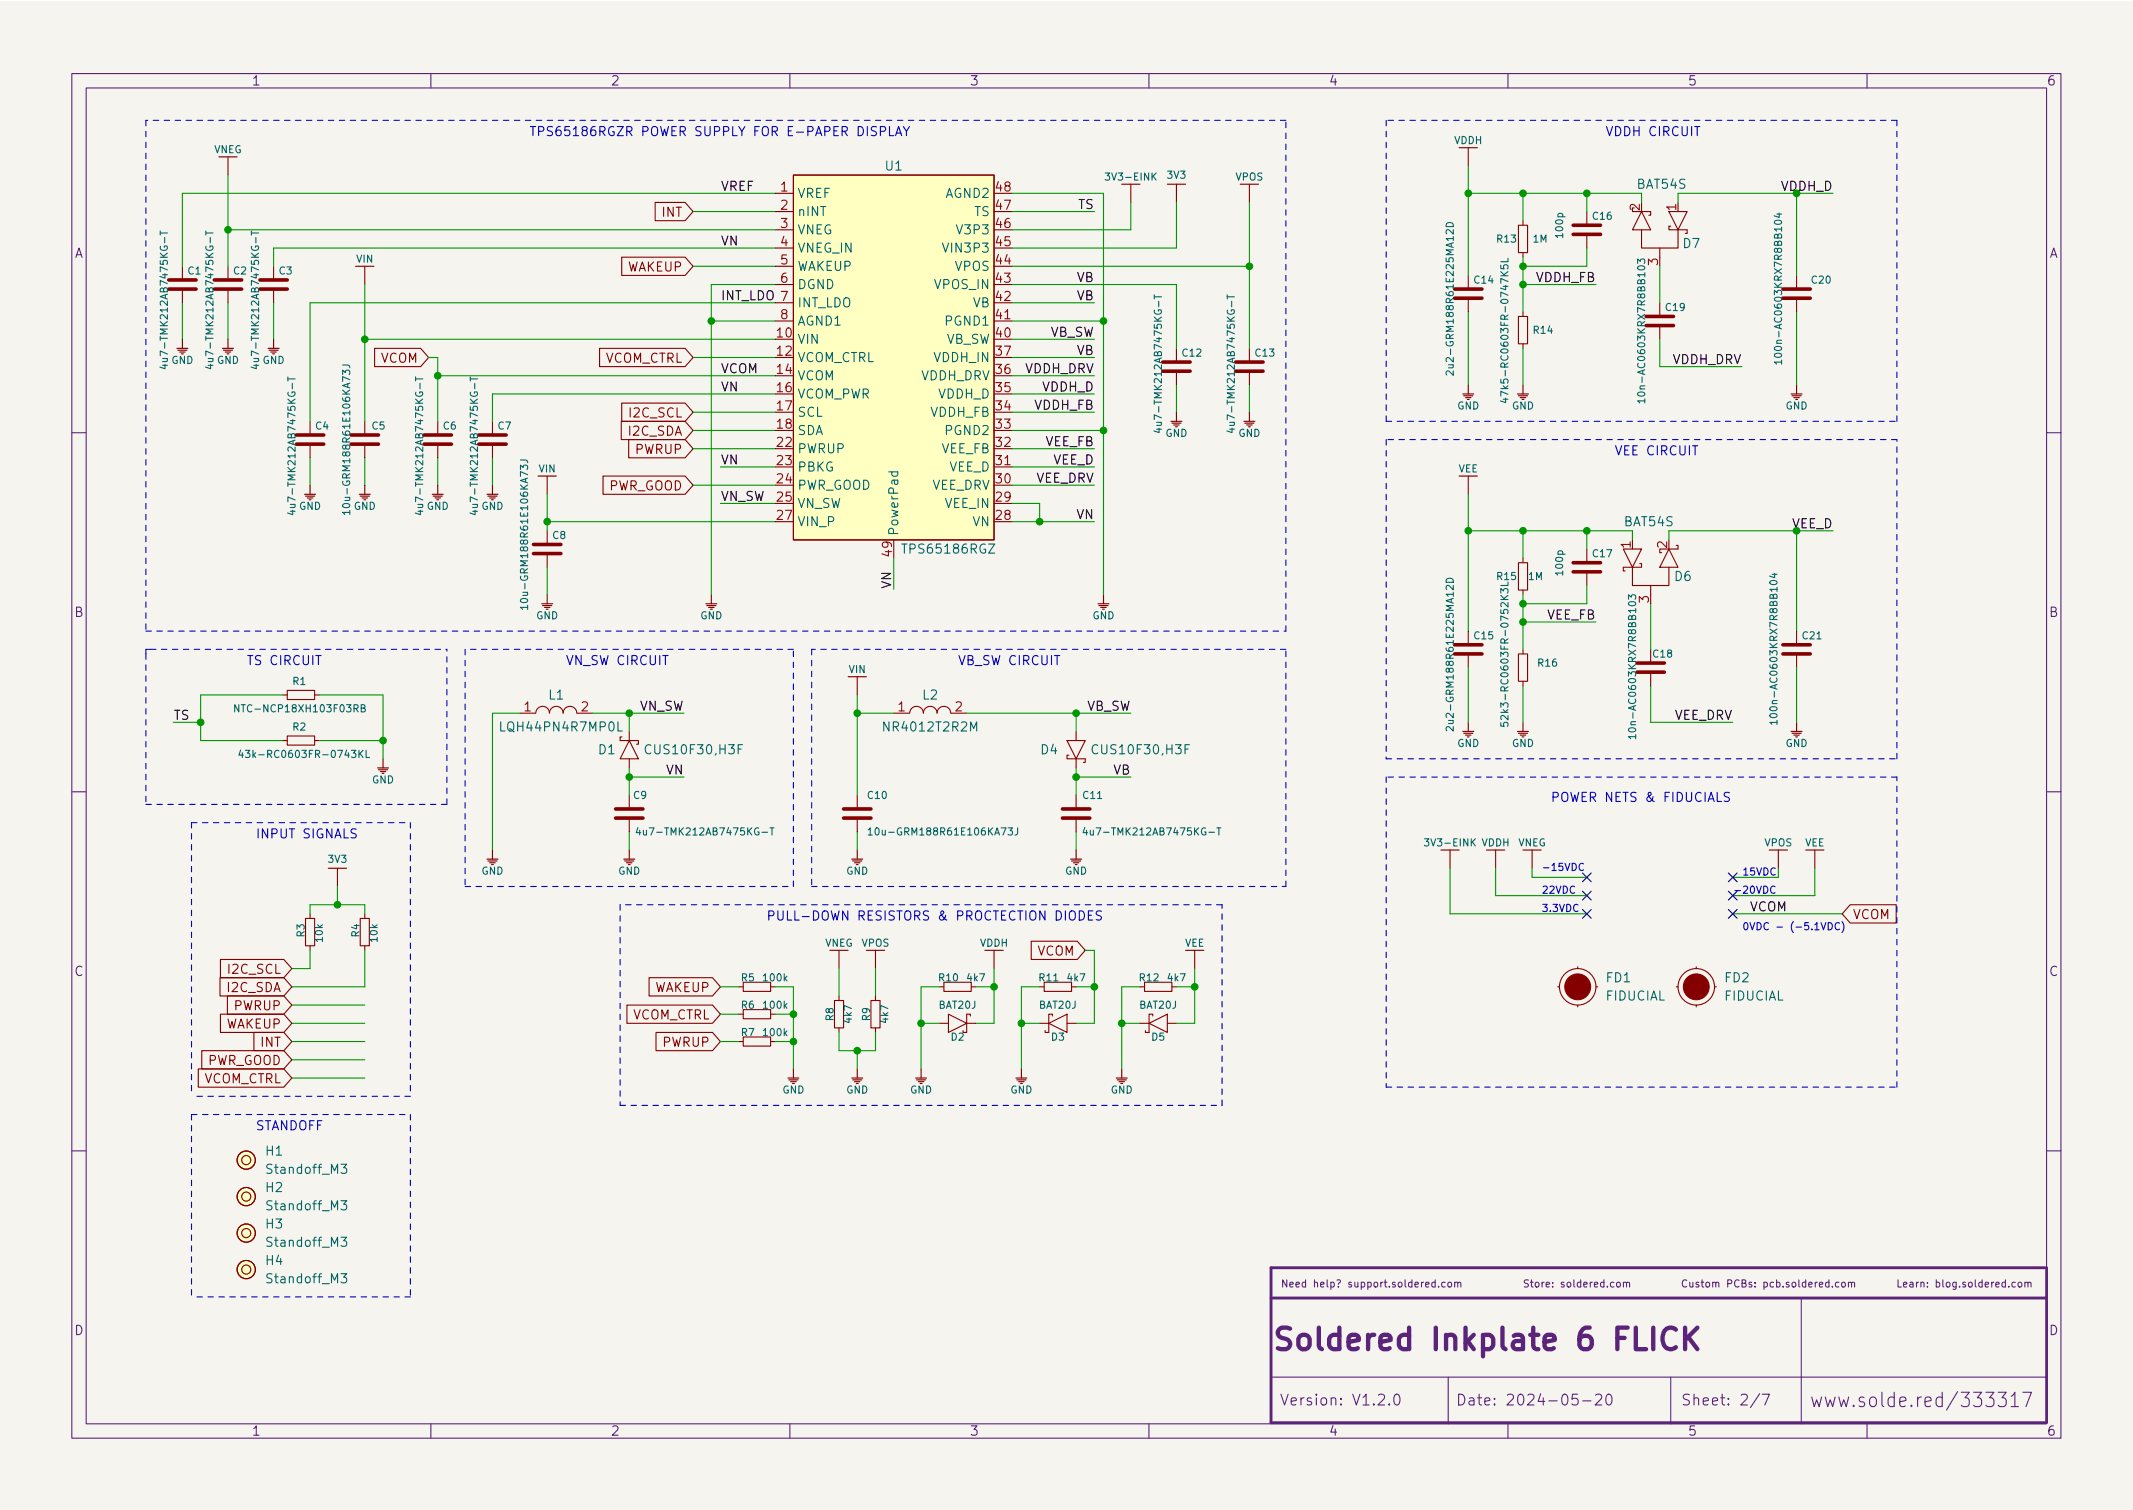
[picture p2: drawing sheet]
<svg xmlns="http://www.w3.org/2000/svg" width="297mm" height="210mm" viewBox="0 0 297 210" stroke-linecap="round" stroke-linejoin="round" font-family="sans-serif">
<path d="M0 .2h297v210.1h-297z" fill="#f5f4ef" stroke="#f5f4ef" stroke-width=".14"/>
<g fill="none" stroke="#5b2379" stroke-width=".15">
<path d="M10 10.2h277v190.1h-277zM12 12.2h273v186.1h-273zM60 10.2v2M110 10.2v2M160 10.2v2M210 10.2v2M260 10.2v2M10 60.2h2M285 60.2h2M10 110.2h2M285 110.2h2M10 160.2h2"/>
<path d="M199.9 178.6l-.3-.1-.2 .2 .1 .5h.4M199.9 178.2v1M200.3 179.1v.1M201.2 178.6l-.2-.1-.2 .2 .1 .5h.3M201.7 178.6l.3-.1 .1 .2v.3l-.1 .2h-.3l-.1-.2zM202.6 178.6l.1-.1 .3 .1v.6M202.6 178.5v.7M203 178.7l.1-.2 .3 .1v.6M225.2 178.6l.1-.1 .3 .1v.4v.2h-.3l-.1-.1zM226.1 178.6l.1-.1 .3 .1v.6M226.1 178.5v.7M226.5 178.7l.1-.2 .3 .1v.6"/>
<path d="M234.9 178.3a.47 .47 0 0 0-.7 .3 .47 .47 0 0 0 .5 .6l.2-.1M235.3 178.5l.1 .7h.2l.1-.1M235.7 178.5v.7M236.6 178.6l-.3-.1-.1 .2v.1l.4 .1v.3h-.4M236.9 178.5h.4M237 178.2v.9l.3 .1M237.6 178.6l.3-.1 .2 .2v.3l-.2 .2h-.3v-.2zM238.5 178.6l.1-.1 .3 .1v.6M238.5 178.5v.7M238.9 178.7l.2-.2 .2 .1 .1 .6M240.6 178.7h.5l.1-.2-.1-.2-.5-.1v1M242.2 178.3a.47 .47 0 0 0-.7 .3 .47 .47 0 0 0 .5 .6l.2-.1"/>
<path d="M242.6 178.7l.4-.1 .1-.1v-.2l-.5-.1v1h.4l.1-.1 .1-.2-.3-.2M243.9 178.6l-.2-.1-.1 .2v.1l.3 .1v.3h-.3M244.4 179.1v.1M244.4 178.6v.1M245.6 178.6l.3-.1 .2 .2-.1 .5h-.4M245.6 178.5v1M247 178.6l-.3-.1-.2 .2 .1 .5h.4M247.4 178.6l.3-.1 .2 .2-.1 .5h-.4M247.4 178.2v1M248.3 179.1v.1M249.1 178.6l-.2-.1-.2 .2 .1 .1 .3 .1v.3h-.4M249.6 178.6l.3-.1 .2 .2v.3l-.2 .2h-.3v-.2z"/>
<path d="M250.5 178.2v.9l.1 .1M251.5 178.6l-.3-.1-.2 .2 .1 .5h.4M251.5 178.2v1M251.9 178.9l.5-.1-.1-.2-.3-.1-.1 .2v.5h.4M252.8 178.5v.7M253.1 178.5l-.3 .2M253.4 178.9l.4-.1v-.2l-.3-.1-.1 .2v.5h.4M254.7 178.6l-.3-.1-.2 .2 .1 .5h.4M254.7 178.2v1M255.2 179.1v.1M256.1 178.6l-.3-.1-.2 .2 .1 .5h.4M256.5 178.6l.1-.1 .3 .1 .1 .4-.1 .2h-.3l-.1-.1z"/>
<path d="M257.4 178.6l.2-.1 .2 .1v.6M257.4 178.5v.7M257.8 178.7l.2-.2 .2 .1 .1 .6M280.6 178.6l-.2-.1-.2 .2 .1 .5h.3M281.1 178.6l.1-.1 .3 .1 .1 .4-.1 .2h-.3l-.1-.1zM282 178.6l.1-.1 .3 .1v.6M282 178.5v.7M282.4 178.7l.2-.2 .2 .1v.6M285 160.2h2M60 198.3v2M110 198.3v2M160 198.3v2"/>
<path d="M177 191.8h108M193.5 195.5v.1h-.1l.1-.1v.1M194.3 194.2a.36 .36 0 0 1 .6 .2 .77 .77 0 0 1-.4 1.2 1 1 0 0 1-.2-1.4zM201.7 191.8v6.5M210 198.3v2M219.7 194.1h-.7l-.1 .7 .2-.1 .5 .1 .2 .2-.1 .5-.2 .1h-.4l-.2-.1M220.4 195.1h1.2M222.2 194.3l.2-.2 .5 .1a.41 .41 0 0 1 .1 .6l-.9 .8h1M223.8 194.2a.36 .36 0 0 1 .6 .2 .77 .77 0 0 1-.4 1.2 1 1 0 0 1-.2-1.4zM232.7 191.8v6.5M245.1 194.1l-1.3 1.9M245.4 194.1h1l-.6 1.5"/>
<path d="M250.8 180.7v17.6M260 198.3v2M270.5 194.6l-.5-.1-.4 .4v.6l.2 .3 .2 .1 .5-.1M270.5 193.9v2M272.6 193.8l-1.5 2.5M281.7 193.9h1.2l-.8 2"/>
</g>
<path d="M230.2 184.9v3M233.4 185.2a1.04 1.04 0 0 0-1.7 .4 1.59 1.59 0 0 0 .8 2.3h.3l.6-.3M234.7 184.9v3M235.1 186.2l1.3 1.7M236.4 184.9l-1.7 1.7" fill="none" stroke="#5b2379" stroke-width=".6"/>
<path d="M284.8 176.5h-107.8v21.6h107.9M285 176.5v21.6M177 180.7h108" fill="none" stroke="#5b2379" stroke-width=".4"/>
<g fill="none" stroke="#840000" stroke-width=".15">
<path d="M25.4 37.1v1.9M31.7 21.8v2.6M31.7 37.1v1.9M38.1 37.1v1.9M50.8 37.1v2.5M86.6 35.8h8.8l1.1 1.3-1.1 1.2h-8.8zM91.2 28.2h4.2l1.1 1.3-1.1 1.2h-4.2zM107.9 26.9h2.6M107.9 29.5h2.6M107.9 32h2.6M107.9 34.5h2.6M107.9 37.1h2.6"/>
<path d="M107.9 39.6h2.6M110.5 24.4h27.9v50.8h-27.9zM157.5 25.6v2.6M163.8 25.6v2.6M174 25.6v2.6M204.5 20.6v2.5M204.5 38.3v1.9M211.5 31.4h1.2v3.8h-1.2zM212.1 30.7v.7M212.1 35.2v.6M221 29.5v1.9M221 32.6v1.9"/>
<path d="M227.3 29.5h2.6v.5h-.3M228.6 29.5l1.3 2.5h-2.6zM228.6 32v2.5h5.1v-2.5M231.1 34.5v1.3M232.4 29.5h2.5l-1.2 2.5zM232.7 31.5h-.3v.5h2.5v.5h-.2M250.2 38.3v1.9M25.4 40.3v1.9M31.7 40.3v1.9M38.1 40.3v1.9M43.2 58.7v1.9M50.8 58.7v1.9"/>
<path d="M52.2 48.5h6.4l1.1 1.3-1.1 1.2h-6.4zM61 58.7v1.9M68.6 58.7v1.9M83.5 48.5h11.9l1.1 1.3-1.1 1.2h-11.9zM86.5 58.7h8.9l1.1 1.2-1.1 1.3h-8.9zM86.6 56.1h8.8l1.1 1.3-1.1 1.3h-8.8zM107.9 44.7h2.6M107.9 42.2h2.6M138.4 44.7h2.6M163.8 48.5v1.9M163.8 51.7v1.9M174 48.5v1.9"/>
<path d="M174 51.7v1.9M204.5 41.5v1.9M211.5 44.1h1.2v3.8h-1.2zM212.1 43.4v.7M212.1 47.9v.6M231.1 42.2v1.9M231.1 45.3v1.9M250.2 41.5v1.9M43.2 61.8v1.9M50.8 61.8v1.9M61 61.8v1.9M68.6 61.8v1.9"/>
<path d="M76.2 66.3v2.5M76.2 73.9v1.9M76.2 77.1v1.9M84 66.3h11.4l1.1 1.3-1.1 1.2h-11.4zM87.5 61.2h7.9l1.1 1.3-1.1 1.2h-7.9zM138.4 65h2.6M204.5 66.3v2.5M211.5 78.4h1.2v3.8h-1.2zM212.1 77.7v.6M221 76.4v1.9M221 79.6v1.9M226.1 76.4h2.5l-1.3 2.6z"/>
<path d="M227.3 79v2.5h5.1v-2.5M228.3 78.5h.3v.5h-2.5v.5h.2M232.4 76.4l1.3 2.6h-2.6zM233.4 75.9h.3v.5h-2.6v.6h.3M39.4 96.8h.6M40 96.1h3.8v1.3h-3.8zM43.8 96.8h.6M72.4 99.3h2.2M74.6 99.3a.95 .95 0 0 1 1-.9 .95 .95 0 0 1 .9 .9 .95 .95 0 0 1 1-.9 .95 .95 0 0 1 .9 .9 .95 .95 0 0 1 1-.9 .95 .95 0 0 1 .9 .9M80.4 99.3h2.1M119.4 94.2v2.6M124.5 99.3h2.2"/>
<path d="M126.7 99.3a.95 .95 0 0 1 .9-.9 .95 .95 0 0 1 1 .9 .95 .95 0 0 1 .9-.9 .95 .95 0 0 1 1 .9 .95 .95 0 0 1 .9-.9 .95 .95 0 0 1 1 .9M132.4 99.3h2.2M204.5 87.9v1.9M204.5 91.1v1.9M211.5 91.1h1.2v3.8h-1.2zM212.1 82.2v.6M212.1 90.4v.6M212.1 94.9v.6M229.9 81.5v1.3M229.9 90.4v1.9M229.9 93.6v1.9M250.2 87.9v1.9"/>
<path d="M250.2 91.1v1.9M39.4 103.1h.6M40 102.5h3.8v1.3h-3.8zM43.8 103.1h.6M86.6 102.6h-.2v.5h2.5v.5h-.3M87.6 103.1l1.3 2.6h-2.5zM87.6 101.8v1.3M87.6 105.7v1.2M87.6 110.7v1.9M87.6 113.9v1.9M119.4 110.7v1.9M119.4 113.9v1.9"/>
<path d="M148.6 103.1h2.5l-1.2 2.6zM148.8 105.2h-.2v.5h2.5v.5h-.2M149.9 101.8v1.3M149.9 105.7v1.2M149.9 110.7v1.9M149.9 113.9v1.9M201.9 118.4v2.5M208.3 118.4v2.5M213.4 118.4v2.5M247.6 118.4v2.5M252.7 118.4v2.5M30.6 136.1h8.9l1.1 1.3-1.1 1.3h-8.9z"/>
<path d="M30.7 133.6h8.8l1.1 1.3-1.1 1.2h-8.8zM31.7 138.7h7.8l1.1 1.2-1.1 1.3h-7.8zM42.5 127.9h1.3v3.8h-1.3zM43.2 127.2v.7M43.2 131.7v.6M47 120.9v2.5M50.2 127.9h1.2v3.8h-1.2zM50.8 127.2v.7M50.8 131.7v.6M87.3 139.9h11.9l1.1 1.3-1.1 1.3h-11.9zM90.4 136.1h8.8l1.1 1.3-1.1 1.3h-8.8zM102.9 137.4h.6"/>
<path d="M103.5 136.8h3.8v1.2h-3.8zM107.3 137.4h.6M116.2 139.3h1.3v3.8h-1.3zM116.8 132.3v2.6M116.8 138.7v.6M121.3 139.3h1.3v3.8h-1.3zM121.9 132.3v2.6M121.9 138.7v.6M130.8 137.4h.6M131.4 136.8h3.9v1.2h-3.9zM135.3 137.4h.6M138.4 132.3v2.6"/>
<path d="M143.6 131.1h6.4l1.1 1.2-1.1 1.3h-6.4zM144.8 137.4h.6M145.4 136.8h3.8v1.2h-3.8zM149.2 137.4h.7M158.7 137.4h.7M159.4 136.8h3.8v1.2h-3.8zM163.2 137.4h.6M166.4 132.3v2.6M216.9 137.4h.3M219.7 134.6v.3M219.7 139.9v.3M222.2 137.4h.3"/>
<path d="M233.4 137.4h.3M236.2 134.6v.3M236.2 139.9v.3M238.8 137.4h.2M257.7 126h6.4v2.5h-6.4l-1.2-1.3zM27.6 148.8h11.9l1.1 1.3-1.1 1.3h-11.9zM28.1 146.3h11.4l1.1 1.3-1.1 1.2h-11.4zM30.7 141.2h8.8l1.1 1.3-1.1 1.3h-8.8zM35.4 143.8h4.1l1.1 1.2-1.1 1.3h-4.1zM91.4 143.8h7.8l1.1 1.2-1.1 1.3h-7.8zM102.9 141.2h.6M102.9 145h.6"/>
<path d="M103.5 140.6h3.8v1.3h-3.8zM103.5 144.4h3.8v1.3h-3.8zM107.3 141.2h.6M107.3 145h.6M116.8 143.1v.7M121.9 143.1v.7M130.8 142.5h1.3M132.1 141.2l2.5 1.3-2.5 1.3zM134.6 142.5h1.3M135.1 141.5v-.3h-.5v2.6h-.5v-.3M144.8 142.5h1.2M146 142.5l2.6-1.3v2.6z"/>
<path d="M146.6 141.5v-.3h-.6v2.6h-.5v-.3M148.6 142.5h1.3M158.7 142.5h1.3M160 142.5l2.6-1.3v2.6zM160.5 141.5v-.3h-.5v2.6h-.5v-.3M162.6 142.5h1.2"/>
<circle cx="219.7" cy="137.4" r="2.54"/>
<circle cx="236.2" cy="137.4" r="2.54"/>
<circle cx="34.3" cy="166.6" r=".63"/>
<circle cx="34.3" cy="161.5" r=".63"/>
<circle cx="34.3" cy="171.7" r=".63"/>
<circle cx="34.3" cy="176.8" r=".63"/>
<circle cx="34.3" cy="161.5" r="1.27"/>
<circle cx="34.3" cy="166.6" r="1.27"/>
<circle cx="34.3" cy="171.7" r="1.27"/>
<circle cx="34.3" cy="176.8" r="1.27"/>
</g>
<g fill="#840000" stroke="#840000" stroke-width=".15">
<circle cx="236.2" cy="137.4" r="1.8"/>
<circle cx="219.7" cy="137.4" r="1.8"/>
</g>
<g fill="none" stroke="#840000" stroke-width=".16">
<path d="M30.5 21.8h2.5M49.5 37.1h2.6M156.2 25.6h2.5M162.6 25.6h2.5M172.7 25.6h2.6M203.2 20.6h2.5M24.6 48.5h1.6M24.8 48.8h1.2M25 49h.8M25.4 47.2v1.3M31 48.5h1.5M31.1 48.8h1.3"/>
<path d="M31.4 49h.7M31.7 47.2v1.3M37.3 48.5h1.6M37.5 48.8h1.2M37.7 49h.8M38.1 47.2v1.3M163.1 58.7h1.5M163.2 58.9h1.3M163.4 59.2h.8M163.8 57.4v1.3M173.2 58.7h1.6M173.4 58.9h1.2"/>
<path d="M173.6 59.2h.8M174 57.4v1.3M203.7 54.9h1.5M203.8 55.1h1.3M204.1 55.4h.8M204.5 53.6v1.3M211.3 54.9h1.6M211.5 55.1h1.2M211.7 55.4h.8M212.1 53.6v1.3M249.4 54.9h1.6M249.6 55.1h1.2"/>
<path d="M249.8 55.4h.8M250.2 53.6v1.3M42.4 68.8h1.5M42.5 69.1h1.3M42.8 69.3h.8M43.2 67.6v1.2M50 68.8h1.6M50.2 69.1h1.2M50.4 69.3h.8M50.8 67.6v1.2M60.2 68.8h1.5M60.3 69.1h1.3"/>
<path d="M60.6 69.3h.7M61 67.6v1.2M67.8 68.8h1.5M67.9 69.1h1.3M68.2 69.3h.8M68.6 67.6v1.2M74.9 66.3h2.6M203.2 66.3h2.5M75.4 84.1h1.6M75.6 84.3h1.2M75.8 84.6h.8M76.2 82.8v1.3"/>
<path d="M98.3 84.1h1.5M98.4 84.3h1.3M98.7 84.6h.7M99.1 82.8v1.3M118.1 94.2h2.5M152.9 84.1h1.5M153 84.3h1.3M153.3 84.6h.8M153.7 82.8v1.3M52.6 106.9h1.5M52.7 107.2h1.3M53 107.4h.7"/>
<path d="M53.3 105.7v1.2M67.8 119.6h1.5M67.9 119.9h1.3M68.6 118.4v1.2M86.9 119.6h1.5M87 119.9h1.3M87.6 118.4v1.2M118.6 119.6h1.5M118.7 119.9h1.3M119.4 118.4v1.2M149.1 119.6h1.5M149.2 119.9h1.3"/>
<path d="M149.9 118.4v1.2M200.7 118.4h2.5M203.7 101.8h1.5M203.8 102.1h1.3M204.1 102.4h.8M204.5 100.6v1.2M207 118.4h2.5M211.3 101.8h1.6M211.5 102.1h1.2M211.7 102.4h.8M212.1 100.6v1.2M212.1 118.4h2.5"/>
<path d="M246.4 118.4h2.5M249.4 101.8h1.6M249.6 102.1h1.2M249.8 102.4h.8M250.2 100.6v1.2M251.5 118.4h2.5M45.7 120.9h2.6M68.2 120.1h.8M87.2 120.1h.8M115.6 132.3h2.5M119 120.1h.8M120.6 132.3h2.6"/>
<path d="M137.2 132.3h2.5M149.5 120.1h.7M165.1 132.3h2.5M109.7 150.1h1.6M109.9 150.4h1.2M110.1 150.6h.8M110.5 148.8v1.3M118.6 150.1h1.5M118.7 150.4h1.3M119 150.6h.8M119.4 148.8v1.3M127.5 150.1h1.5"/>
<path d="M127.6 150.4h1.3M127.9 150.6h.8M128.3 148.8v1.3M141.5 150.1h1.5M141.6 150.4h1.3M141.9 150.6h.7M142.2 148.8v1.3M155.4 150.1h1.6M155.6 150.4h1.2M155.8 150.6h.8M156.2 148.8v1.3"/>
</g>
<g fill="none" stroke="#840000" stroke-width=".5">
<path d="M23.5 39h3.8M29.8 39h3.9M36.2 39h3.8M219.1 32.6h3.8M219.1 31.4h3.8M23.5 40.3h3.8M29.8 40.3h3.9M36.2 40.3h3.8M161.9 51.7h3.8M161.9 50.4h3.8M172.1 51.7h3.8M172.1 50.4h3.8"/>
<path d="M202.6 40.3h3.8M202.6 41.5h3.8M229.2 45.3h3.8M229.2 44.1h3.8M248.3 40.3h3.8M248.3 41.5h3.8M41.3 61.8h3.8M41.3 60.6h3.8M48.9 61.8h3.8M48.9 60.6h3.8M59.1 61.8h3.8M59.1 60.6h3.8"/>
<path d="M66.7 61.8h3.8M66.7 60.6h3.8M74.3 77.1h3.8M74.3 75.8h3.8M219.1 79.6h3.8M219.1 78.4h3.8M202.6 91.1h3.8M202.6 89.8h3.8M228 92.3h3.8M228 93.6h3.8M248.3 91.1h3.8M248.3 89.8h3.8"/>
<path d="M85.7 112.6h3.8M85.7 113.9h3.8M117.5 112.6h3.8M117.5 113.9h3.8M148 112.6h3.8M148 113.9h3.8"/>
</g>
<g fill="none" stroke="#006464" stroke-width=".15">
<path d="M22.3 32.2v.5M22.3 32.4h1M22.9 33.1v.7M28.7 32.4h1M28.7 32.2v.5M29.3 33.1v.7M35 32.4h1M35 32.2v.5M35.6 33.1v.7M201.5 31.1a.52 .52 0 0 1 .6-.1 .52 .52 0 0 1 .3 .6h-1zM209 36.9v.5h.5l-.1-.1v-.3l.2-.1h.3l.1 .2-.1 .3M210 36v.4h-1"/>
<path d="M228.1 36.7v-.6l.3 .3 .1-.3h.5l.1 .2-.1 .4M228.1 37.2a.59 .59 0 0 1 1 .1 .57 .57 0 0 1-1 0zM247.2 30.8a.54 .54 0 0 1 .9 .2 .57 .57 0 0 1-1-.1zM247.4 29.8h.7M247.8 29.7v.6l-.7-.3M22.6 50.9h.7M23 50.7v.6l-.7-.2M29 50.9h.7M29.3 50.7v.6l-.7-.2M35.3 50.9h.7M35.7 50.7v.6l-.7-.2M40.1 52.5v.5"/>
<path d="M40.1 52.8h1M40.7 53.4v.7M47.7 52.2v-.7l.4 .4 .1-.3h.4l.1 .1-.1 .5M47.7 50.8h.7a.32 .32 0 0 1 .3 .4M57.9 52.8h1M57.9 52.5v.5M58.5 53.4v.7M65.5 52.8h1M65.5 52.5v.5M66.1 53.4v.7M160.7 41.3h1M160.7 41v.6"/>
<path d="M161.1 59.8h.6M161.4 42v.7M161.4 59.6v.6l-.7-.2M170.9 41v.6M170.9 41.3h1M171.2 59.8h.7M171.5 42v.7M171.6 59.6v.6l-.7-.2M202.4 51.6v.7l-.7-.7-.3 .2 .1 .4M209.3 55.6h.7M209.7 55.4v.7l-.7-.3M210 54.9l-1-.4v.7"/>
<path d="M229.1 55.8h-1l.2 .3M229.1 55.5v.6M248.1 50.4h-1l.3 .3M248.1 50.1v.6M40.4 71.2h.7M40.8 71v.7l-.8-.3M48.7 71.4h-1l.3 .2M48.7 71.1v.5M58.2 71.2h.7M58.5 71v.7l-.7-.3M65.8 71.2h.7M66.2 71v.7l-.8-.3"/>
<path d="M72.5 65.4v-.6l.4 .3 .1-.3h.4l.1 .2-.1 .4M72.5 64h.7a.32 .32 0 0 1 .3 .4M123.8 65.7h1.2M124.2 65.7v.4l.2 .2h.4l.2-.1v-.5M246.8 80h.7M247.1 79.8v.6l-.7-.2M33.3 98.1v1l-.6-1v1M50.3 98.6h.4l.1-.2v-.2l-.5-.1v1h.4l.1-.1 .1-.2-.3-.2M73.5 84.6h-1l.3 .3M73.5 84.3v.6M201.5 80.6a.52 .52 0 0 1 .6-.1 .52 .52 0 0 1 .3 .6h-1zM209 82.6v-.6l.4 .3 .1-.3h.4l.1 .1-.1 .5"/>
<path d="M210 99.6v.6l-.7-.6-.3 .2 .1 .4M210 81.1v.4h-1M226.8 83.4v-.6l.4 .4 .1-.3h.4l.1 .1-.1 .4M226.8 83.9a.59 .59 0 0 1 1 .2 .57 .57 0 0 1-1-.1zM246.6 80.9a.54 .54 0 0 1 .9 .3 .57 .57 0 0 1-1-.1zM33.5 104.4l-.2 .7h.6M33.7 104.8v.7M34.2 104.5h.6l-.3 .4 .2 .1v.4l-.1 .1-.4-.1M50.1 104.9l.5 .6M50.6 104.5l-.6 .5M51 104.5v1h.5M86.1 100.5v1.3h.6"/>
<path d="M88.8 115.2l-.2 .7h.6M89.1 115.6v.7M106.1 115.9h.8M107.2 115.3h.6M107.5 115.3v1M120.9 115.6l.3-.3v1M120.9 116.3h.6M140.4 115.3h.6l-.3 .4h.3v.5l-.2 .1-.4-.1M141.7 115.3v.7a.32 .32 0 0 1-.4 .3M151.1 115.2l-.3 .7h.7M151.3 115.6v.7M168.4 115.9h.7"/>
<path d="M169.5 115.3h.5M169.7 115.3v1M202.4 101.2v.6l-.7-.6-.3 .2 .1 .3M209 100.6v.5h.5l-.1-.1v-.3l.2-.1h.3l.1 .2-.1 .3M227.8 102.6h-1l.3 .3M227.8 102.3v.6M247.5 100.6h-1l.3 .3M247.5 100.3v.6M47.5 177.4h.8l-.4 .4 .3 .2v.5l-.2 .1h-.3l-.2-.1M47.5 167.2h.8l-.4 .5 .3 .1v.5l-.2 .2h-.3l-.2-.2M47.5 162.1h.8l-.4 .5 .3 .1v.6l-.2 .1h-.3l-.2-.1M47.5 172.3h.8l-.4 .5 .3 .1v.5l-.2 .1h-.3l-.2-.1"/>
</g>
<g fill="#ffffc2" stroke="#ffffc2" stroke-width=".14">
<path d="M110.5 24.4h27.9v50.8h-27.9z"/>
<circle cx="34.3" cy="176.8" r="1.27"/>
<circle cx="34.3" cy="166.6" r="1.27"/>
<circle cx="34.3" cy="161.5" r="1.27"/>
<circle cx="34.3" cy="171.7" r="1.27"/>
</g>
<g fill="none" stroke="#0000c2" stroke-width=".15">
<path d="M122.6 18.3l.6-.1 .1-.2v-.3l-.2-.1h-.5v1.3M123.9 17.6v1.3h.6M124.7 18.9l.4-1.3 .5 1.3M124.8 18.5h.6M125.8 17.6l.4 .7 .5-.7M126.2 18.3v.6M49.6 115.5l-.5-.1-.2 .1v.4l.6 .2 .1 .3-.2 .3-.5-.1M239.1 110.3v1.3h.6M240.8 110.4l-.5-.1-.1 .1v.4l.5 .3 .1 .3-.2 .2-.5-.1M150.3 126.8a.64 .64 0 0 1 .7 .7 .64 .64 0 0 1-.7 .6zM151.6 127.4h.4M152.2 126.8h-.6v1.3h.6"/>
<path d="M153.4 126.9l-.5-.1-.2 .3 .1 .3 .5 .2v.4l-.2 .1-.4-.1M220.5 120.3a.47 .47 0 0 0-.6 .3 .47 .47 0 0 0 .4 .6l.2-.1M247.2 123.5a.47 .47 0 0 0-.7 .3 .47 .47 0 0 0 .5 .6l.2-.1M253.6 128.5l.3 1 .4-1M254.6 128.5a.51 .51 0 0 1 .6 .5 .51 .51 0 0 1-.6 .5zM256.2 128.6a.47 .47 0 0 0-.7 .3 .47 .47 0 0 0 .5 .6l.2-.1M256.5 128.3a1.15 1.15 0 0 1 0 1.5"/>
</g>
<g fill="none" stroke="#0000c2" stroke-width=".15" stroke-dasharray=".8 .8">
<path d="M20.3 16.8v71.1M179.1 16.8h-158.8M193 16.8v41.9M264.2 16.8h-71.2M193 58.7h71.2M264.2 58.7v-41.9M193 61.2v44.5M264.2 61.2h-71.2M20.3 87.9h158.8M20.3 91.1v20.9M20.3 90.4v.7M21 90.4h41.2"/>
<path d="M21 90.4h-.7M64.8 90.4v33M110.5 90.4h-45.7M113 90.4v33M179.1 90.4h-66.1M179.1 87.9v-71.1M20.3 112h41.9M26.7 114.5v38.1M26.7 114.5h30.4M57.1 114.5v38.1M62.2 112v-21.6M193 105.7h71.2"/>
<path d="M193 108.2v43.2M264.2 105.7v-44.5M264.2 108.2h-71.2M64.8 123.4h45.7M86.4 126v27.9M110.5 123.4v-33M113 123.4h66.1M170.2 126h-83.8M179.1 123.4v-33M26.7 155.2v25.4M26.7 155.2h30.4M57.1 152.6h-30.4"/>
<path d="M57.1 155.2v25.4M86.4 153.9h83.8M170.2 153.9v-27.9M193 151.4h71.2M264.2 151.4v-43.2M57.1 180.6h-30.4"/>
</g>
<g fill="none" stroke="#009600" stroke-width=".15">
<path d="M31.7 32h76.2M31.7 24.4v12.7M50.8 39.6v19.1M96.5 29.5h11.4M96.5 37.1h11.4M107.9 26.9h-82.5v10.2M107.9 34.5h-69.8v2.6M107.9 39.6h-8.8v43.2M141 26.9h12.7v55.9M141 29.5h11.4M141 39.6h22.8v8.9M141 37.1h33"/>
<path d="M157.5 28.2v3.8h-16.5M163.8 28.2v6.3h-22.8M174 28.2v20.3M204.5 26.9h24.1v1.3M204.5 23.1v15.2M212.1 39.6h10.1M212.1 26.9v3.8M212.1 35.8v7.6M221 34.5v2.6h-8.9M221 26.9v2.6M231.1 37.1v5.1M250.2 26.9v11.4"/>
<path d="M255.3 26.9h-21.6v1.3M25.4 42.2v5M31.7 42.2v5M38.1 42.2v5M50.8 47.2h57.1M59.7 49.8h1.3v8.9M61 52.3h46.9M96.5 49.8h11.4M96.5 59.9h11.4M96.5 57.4h11.4M99.1 44.7h8.8M107.9 42.2h-64.7v16.5"/>
<path d="M107.9 54.9h-39.3v3.8M141 44.7h12.7M141 47.2h11.4M141 49.8h11.4M141 59.9h12.7M141 42.2h11.4M141 57.4h11.4M141 54.9h11.4M141 52.3h11.4M163.8 53.6v3.8M174 53.6v3.8M204.5 43.4v10.2"/>
<path d="M212.1 48.5v5.1M231.1 47.2v3.8h11.5M250.2 43.4v10.2M43.2 63.7v3.9M50.8 63.7v3.9M61 63.7v3.9M68.6 63.7v3.9M76.2 68.8v5.1M76.2 79v3.8M76.2 72.6h31.7M96.5 62.5h11.4M96.5 67.6h11.4"/>
<path d="M100.3 65h7.6M100.3 70.1h7.6M124.5 77.7v4.3M141 65h11.4M141 62.5h11.4M141 67.6h11.4M141 70.1h3.8v2.5M141 72.6h11.4M204.5 68.8v19.1M204.5 73.9h22.8v1.3M212.1 73.9v3.8M221 73.9v2.5"/>
<path d="M250.2 73.9v14M255.3 73.9h-22.9v1.3M39.4 96.8h-11.5v6.3h11.5M44.4 96.8h8.9v8.9M72.4 99.3h-3.8v19.1M82.5 99.3h12.7M87.6 99.3v2.5M119.4 96.8v13.9M119.4 99.3h5.1M134.6 99.3h22.9M149.9 99.3v2.5M204.5 93v7.6"/>
<path d="M212.1 82.8v7.6M212.1 95.5v5.1M212.1 86.6h10.1M221 81.5v2.6h-8.9M229.9 95.5v5.1h11.4M229.9 84.1v6.3M250.2 93v7.6M24.1 100.6h3.8M44.4 103.1h8.9M87.6 108.2h7.6M87.6 106.9v3.8M87.6 115.8v2.6"/>
<path d="M119.4 115.8v2.6M149.9 108.2h7.6M149.9 106.9v3.8M149.9 115.8v2.6M40.6 139.9h10.2M43.2 127.2v-1.2h7.6v1.2M43.2 132.3v2.6h-2.6M47 123.4v2.6M50.8 132.3v5.1h-10.2M100.3 137.4h2.6M107.9 137.4h2.6v11.4M116.8 134.9v3.8"/>
<path d="M121.9 134.9v3.8M130.8 137.4h-2.5v11.4M135.9 137.4h2.5M138.4 134.9v7.6h-2.5M144.8 137.4h-2.6v11.4M149.9 137.4h2.5M151.1 132.3h1.3v10.2h-2.5M158.7 137.4h-2.5v11.4M163.8 137.4h2.6M166.4 134.9v7.6h-2.6M201.9 120.9v6.3h19.1M208.3 120.9v3.8h12.7"/>
<path d="M213.4 120.9v1.3h7.6M241.3 127.2h15.2M247.6 120.9v1.3h-6.3M252.7 120.9v3.8h-11.4M40.6 142.5h10.2M40.6 145h10.2M40.6 150.1h10.2M40.6 147.6h10.2M100.3 145h2.6M100.3 141.2h2.6M107.9 145h2.6M107.9 141.2h2.6"/>
<path d="M116.8 143.8v2.5h5.1v-2.5M119.4 146.3v2.5M128.3 142.5h2.5M142.2 142.5h2.6M156.2 142.5h2.5"/>
</g>
<path d="M220.4 121.6l1.2 1.2M220.4 124.1l1.2 1.2M220.4 126.6l1.2 1.3M221.6 121.6l-1.2 1.2M221.6 124.1l-1.2 1.2M221.6 126.6l-1.2 1.3M240.7 121.6l1.2 1.2M240.7 126.6l1.2 1.3M240.7 124.1l1.2 1.2M241.9 121.6l-1.2 1.2M241.9 126.6l-1.2 1.3M241.9 124.1l-1.2 1.2" fill="none" stroke="#000084" stroke-width=".15"/>
<g fill="#009600" stroke="#009600" stroke-width=".15">
<circle cx="221" cy="73.9" r=".46"/>
<circle cx="204.5" cy="26.9" r=".46"/>
<circle cx="212.1" cy="26.9" r=".46"/>
<circle cx="174" cy="37.1" r=".46"/>
<circle cx="212.1" cy="37.1" r=".46"/>
<circle cx="204.5" cy="73.9" r=".46"/>
<circle cx="212.1" cy="84.1" r=".46"/>
<circle cx="212.1" cy="73.9" r=".46"/>
<circle cx="212.1" cy="86.6" r=".46"/>
<circle cx="153.7" cy="44.7" r=".46"/>
<circle cx="221" cy="26.9" r=".46"/>
<circle cx="212.1" cy="39.6" r=".46"/>
<circle cx="153.7" cy="59.9" r=".46"/>
<circle cx="144.8" cy="72.6" r=".46"/>
<circle cx="149.9" cy="108.2" r=".46"/>
<circle cx="149.9" cy="99.3" r=".46"/>
<circle cx="152.4" cy="137.4" r=".46"/>
<circle cx="119.4" cy="99.3" r=".46"/>
<circle cx="99.1" cy="44.7" r=".46"/>
<circle cx="87.6" cy="99.3" r=".46"/>
<circle cx="61" cy="52.3" r=".46"/>
<circle cx="76.2" cy="72.6" r=".46"/>
<circle cx="50.8" cy="47.2" r=".46"/>
<circle cx="31.7" cy="32" r=".46"/>
<circle cx="27.9" cy="100.6" r=".46"/>
<circle cx="47" cy="126" r=".46"/>
<circle cx="110.5" cy="141.2" r=".46"/>
<circle cx="87.6" cy="108.2" r=".46"/>
<circle cx="128.3" cy="142.5" r=".46"/>
<circle cx="119.4" cy="146.3" r=".46"/>
<circle cx="110.5" cy="145" r=".46"/>
<circle cx="166.4" cy="137.4" r=".46"/>
<circle cx="142.2" cy="142.5" r=".46"/>
<circle cx="138.4" cy="137.4" r=".46"/>
<circle cx="156.2" cy="142.5" r=".46"/>
<circle cx="53.3" cy="103.1" r=".46"/>
</g>
<text font-size="4.2" fill="#5b2379" x="177" y="188">Soldered Inkplate 6 FLICK</text>
<g font-size="2.8" fill="#5b2379">
<text x="252" y="196">www.solde.red/</text>
<text x="272.8" y="196">333317</text>
</g>
<g font-size="2.1" fill="#5b2379">
<text x="178.2" y="195.7">Version: V1.2.0</text>
<text x="202.7" y="195.7">Date: 2024-05-20</text>
<text x="234" y="195.7">Sheet: 2/7</text>
</g>
<g font-size="1.8" fill="#5b2379">
<text x="35" y="11.9">1</text>
<text x="85" y="11.9">2</text>
<text x="135" y="11.9">3</text>
<text x="185" y="11.9">4</text>
<text x="235" y="11.9">5</text>
<text x="285" y="11.9">6</text>
<text x="10.3" y="35.9">A</text>
<text x="285.3" y="35.9">A</text>
<text x="10.3" y="85.9">B</text>
<text x="285.3" y="85.9">B</text>
<text x="10.3" y="135.9">C</text>
<text x="285.3" y="135.9">C</text>
<text x="10.3" y="185.9">D</text>
<text x="285.3" y="185.9">D</text>
<text x="35" y="199.9">1</text>
<text x="85" y="199.9">2</text>
<text x="135" y="199.9">3</text>
<text x="185" y="199.9">4</text>
<text x="235" y="199.9">5</text>
<text x="285" y="199.9">6</text>
</g>
<g font-size="1.8" fill="#0000c2">
<text x="73.7" y="18.9">TPS65186RGZR POWER SUPPLY FOR E-PAPER DISPLAY</text>
<text x="223.5" y="18.9">VDDH CIRCUIT</text>
<text x="224.8" y="63.4">VEE CIRCUIT</text>
<text x="34.3" y="92.6">TS CIRCUIT</text>
<text x="78.7" y="92.6">VN_SW CIRCUIT</text>
<text x="133.3" y="92.6">VB_SW CIRCUIT</text>
<text x="215.9" y="111.7">POWER NETS &amp; FIDUCIALS</text>
<text x="35.6" y="116.7">INPUT SIGNALS</text>
<text x="106.7" y="128.2">PULL-DOWN RESISTORS &amp; PROCTECTION DIODES</text>
<text x="35.6" y="157.4">STANDOFF</text>
</g>
<g font-size="1.8" fill="#006464">
<text x="123.3" y="23.7">U1</text>
<text x="111" y="27.6">VREF</text>
<text x="131.7" y="27.6">AGND2</text>
<text x="228" y="26.3">BAT54S</text>
<text x="111" y="30.1">nINT</text>
<text x="111" y="32.6">VNEG</text>
<text x="111" y="35.2">VNEG_IN</text>
<text x="131.8" y="35.2">VIN3P3</text>
<text x="133.6" y="32.6">V3P3</text>
<text x="135.7" y="30.1">TS</text>
<text x="234.4" y="34.5">D7</text>
<text x="111" y="37.7">WAKEUP</text>
<text x="111" y="40.3">DGND</text>
<text x="130.3" y="40.3">VPOS_IN</text>
<text x="133" y="37.7">VPOS</text>
<text x="111" y="47.9">VIN</text>
<text x="111" y="42.8">INT_LDO</text>
<text x="111" y="45.3">AGND1</text>
<text x="131.6" y="47.9">VB_SW</text>
<text x="131.8" y="45.3">PGND1</text>
<text x="135.5" y="42.8">VB</text>
<text x="111" y="50.4">VCOM_CTRL</text>
<text x="111" y="53">VCOM</text>
<text x="128.2" y="53">VDDH_DRV</text>
<text x="130.2" y="50.4">VDDH_IN</text>
<text x="111" y="55.5">VCOM_PWR</text>
<text x="111" y="58">SCL</text>
<text x="129.6" y="58">VDDH_FB</text>
<text x="130.7" y="55.5">VDDH_D</text>
<text x="111" y="60.6">SDA</text>
<text x="111" y="63.1">PWRUP</text>
<text x="111" y="65.7">PBKG</text>
<text x="131" y="63.1">VEE_FB</text>
<text x="131.8" y="60.6">PGND2</text>
<text x="132.1" y="65.7">VEE_D</text>
<text x="111" y="68.2">PWR_GOOD</text>
<text x="111" y="70.7">VN_SW</text>
<text x="129.7" y="68.2">VEE_DRV</text>
<text x="131.6" y="70.7">VEE_IN</text>
<text x="111" y="73.3">VIN_P</text>
<text x="125.1" y="74.7" transform="rotate(-90 125.1 74.7)">PowerPad</text>
<text x="126" y="77.1">TPS65186RGZ</text>
<text x="135.5" y="73.3">VN</text>
<text x="226.2" y="73.3">BAT54S</text>
<text x="233.2" y="80.9">D6</text>
<text x="70" y="101.8">LQH44PN4R7MP0L</text>
<text x="76.4" y="97.4">L1</text>
<text x="123.4" y="101.8">NR4012T2R2M</text>
<text x="128.5" y="97.4">L2</text>
<text x="83.4" y="105">D1</text>
<text x="90.3" y="105">CUS10F30,H3F</text>
<text x="145" y="105">D4</text>
<text x="152.5" y="105">CUS10F30,H3F</text>
<text x="223.7" y="136.8">FD1</text>
<text x="240.2" y="136.8">FD2</text>
<text x="223.6" y="139.3">FIDUCIAL</text>
<text x="240.1" y="139.3">FIDUCIAL</text>
<text x="37" y="160.9">H1</text>
<text x="37" y="166">H2</text>
<text x="37.4" y="163.4">Standoff_M3</text>
<text x="37" y="171.1">H3</text>
<text x="37.4" y="168.5">Standoff_M3</text>
<text x="37.4" y="173.6">Standoff_M3</text>
<text x="37" y="176.1">H4</text>
<text x="37.4" y="178.7">Standoff_M3</text>
</g>
<g font-size="1.8" fill="#0f0f0f">
<text x="100.3" y="26.6">VREF</text>
<text x="150.1" y="29.1">TS</text>
<text x="100.3" y="34.2">VN</text>
<text x="100.3" y="41.8">INT_LDO 7</text>
<text x="149.9" y="41.8">VB</text>
<text x="149.9" y="39.3">VB</text>
<text x="213.9" y="39.3">VDDH_FB</text>
<text x="146.1" y="46.9">VB_SW</text>
<text x="100.3" y="52">VCOM</text>
<text x="142.7" y="52">VDDH_DRV</text>
<text x="149.9" y="49.4">VB</text>
<text x="232.8" y="50.7">VDDH_DRV</text>
<text x="100.3" y="54.5">VN</text>
<text x="144" y="57">VDDH_FB</text>
<text x="145.1" y="54.5">VDDH_D</text>
<text x="100.3" y="64.7">VN</text>
<text x="145.5" y="62.1">VEE_FB</text>
<text x="146.6" y="64.7">VEE_D</text>
<text x="100.3" y="69.7">VN_SW</text>
<text x="144.1" y="67.2">VEE_DRV</text>
<text x="149.9" y="72.3">VN</text>
<text x="124.1" y="82" transform="rotate(-90 124.1 82)">VN</text>
<text x="215.4" y="86.3">VEE_FB</text>
<text x="24.1" y="100.2">TS</text>
<text x="89" y="99">VN_SW</text>
<text x="151.2" y="99">VB_SW</text>
<text x="233" y="100.2">VEE_DRV</text>
<text x="92.8" y="107.8">VN</text>
<text x="155" y="107.8">VB</text>
<text x="243.6" y="126.9">VCOM</text>
</g>
<g font-size="1.8" fill="#a90000">
<text x="108.7" y="26.7">1</text>
<text x="108.7" y="29.2">2</text>
<text x="138.7" y="29.2">47</text>
<text x="138.7" y="26.7">48</text>
<text x="228.3" y="29.3" transform="rotate(-90 228.3 29.3)">2</text>
<text x="233.4" y="29.3" transform="rotate(-90 233.4 29.3)">1</text>
<text x="108.7" y="31.7">3</text>
<text x="108.7" y="34.3">4</text>
<text x="138.7" y="34.3">45</text>
<text x="138.7" y="31.7">46</text>
<text x="108.7" y="36.8">5</text>
<text x="108.7" y="39.4">6</text>
<text x="138.7" y="41.9">42</text>
<text x="138.7" y="39.4">43</text>
<text x="138.7" y="36.8">44</text>
<text x="230.9" y="36.9" transform="rotate(-90 230.9 36.9)">3</text>
<text x="108.2" y="47">10</text>
<text x="108.7" y="44.4">8</text>
<text x="138.7" y="47">40</text>
<text x="138.7" y="44.4">41</text>
<text x="108.2" y="49.5">12</text>
<text x="108.2" y="52.1">14</text>
<text x="138.7" y="52.1">36</text>
<text x="138.7" y="49.5">37</text>
<text x="108.2" y="54.6">16</text>
<text x="108.2" y="57.1">17</text>
<text x="108.2" y="59.7">18</text>
<text x="138.7" y="59.7">33</text>
<text x="138.7" y="57.1">34</text>
<text x="138.7" y="54.6">35</text>
<text x="108.2" y="62.2">22</text>
<text x="108.2" y="64.8">23</text>
<text x="138.7" y="64.8">31</text>
<text x="138.7" y="62.2">32</text>
<text x="108.2" y="67.3">24</text>
<text x="108.2" y="69.8">25</text>
<text x="138.7" y="69.8">29</text>
<text x="138.7" y="67.3">30</text>
<text x="108.2" y="72.4">27</text>
<text x="124.2" y="77.4" transform="rotate(-90 124.2 77.4)">49</text>
<text x="138.7" y="72.4">28</text>
<text x="227.1" y="76.3" transform="rotate(-90 227.1 76.3)">1</text>
<text x="232.2" y="76.3" transform="rotate(-90 232.2 76.3)">2</text>
<text x="229.6" y="83.9" transform="rotate(-90 229.6 83.9)">3</text>
<text x="73" y="99.1">1</text>
<text x="81" y="99.1">2</text>
<text x="125.1" y="99.1">1</text>
<text x="133" y="99.1">2</text>
</g>
<g font-size="1.8" fill="#009600">
<text x="248" y="26.6">VDDH_D</text>
<text x="249.5" y="73.6">VEE_D</text>
</g>
<g font-size="1.8" fill="#840000">
<text x="92.2" y="30.2">INT</text>
<text x="87.2" y="37.8">WAKEUP</text>
<text x="53" y="50.5">VCOM</text>
<text x="84.1" y="50.5">VCOM_CTRL</text>
<text x="87.8" y="58.1">I2C_SCL</text>
<text x="87.6" y="60.7">I2C_SDA</text>
<text x="88.5" y="63.2">PWRUP</text>
<text x="84.6" y="68.3">PWR_GOOD</text>
<text x="258" y="128">VCOM</text>
<text x="31.9" y="135.6">I2C_SCL</text>
<text x="144.4" y="133.1">VCOM</text>
<text x="31.4" y="143.2">WAKEUP</text>
<text x="31.7" y="138.1">I2C_SDA</text>
<text x="32.6" y="140.7">PWRUP</text>
<text x="87.9" y="141.9">VCOM_CTRL</text>
<text x="91" y="138.1">WAKEUP</text>
<text x="28.7" y="148.3">PWR_GOOD</text>
<text x="36.4" y="145.8">INT</text>
<text x="92.3" y="145.8">PWRUP</text>
<text x="28.2" y="150.8">VCOM_CTRL</text>
</g>
<g font-size="1.4" fill="#006464">
<text x="29.8" y="21.3">VNEG</text>
<text x="202.5" y="20.1">VDDH</text>
<text x="154.3" y="25.1">3V3-EINK</text>
<text x="162.6" y="24.9">3V3</text>
<text x="172.1" y="25.1">VPOS</text>
<text x="208.5" y="33.8">R13</text>
<text x="213.5" y="33.8">1M</text>
<text x="217.7" y="33" transform="rotate(-90 217.7 33)">100p</text>
<text x="221.9" y="30.6">C16</text>
<text x="26.2" y="38.2">C1</text>
<text x="32.5" y="38.2">C2</text>
<text x="38.9" y="38.2">C3</text>
<text x="49.6" y="36.6">VIN</text>
<text x="205.3" y="39.5">C14</text>
<text x="252.3" y="39.5">C20</text>
<text x="213.6" y="46.5">R14</text>
<text x="232" y="43.3">C19</text>
<text x="23.4" y="50.2" transform="rotate(-90 23.4 50.2)">4u7-TMK212AB7475KG-T</text>
<text x="23.9" y="50.7">GND</text>
<text x="29.7" y="50.2" transform="rotate(-90 29.7 50.2)">4u7-TMK212AB7475KG-T</text>
<text x="30.2" y="50.7">GND</text>
<text x="36.1" y="50.2" transform="rotate(-90 36.1 50.2)">4u7-TMK212AB7475KG-T</text>
<text x="36.6" y="50.7">GND</text>
<text x="164.7" y="49.6">C12</text>
<text x="174.9" y="49.6">C13</text>
<text x="202.4" y="51.1" transform="rotate(-90 202.4 51.1)">2u2-GRM188R61E225MA12D</text>
<text x="248.2" y="49.5" transform="rotate(-90 248.2 49.5)">100n-AC0603KRX7R8BB104</text>
<text x="44" y="59.8">C4</text>
<text x="51.8" y="59.8">C5</text>
<text x="61.7" y="59.8">C6</text>
<text x="69.4" y="59.8">C7</text>
<text x="161.8" y="59" transform="rotate(-90 161.8 59)">4u7-TMK212AB7475KG-T</text>
<text x="172" y="59" transform="rotate(-90 172 59)">4u7-TMK212AB7475KG-T</text>
<text x="202.9" y="57">GND</text>
<text x="210.1" y="54.4" transform="rotate(-90 210.1 54.4)">47k5-RC0603FR-0747K5L</text>
<text x="210.5" y="57">GND</text>
<text x="229.1" y="55" transform="rotate(-90 229.1 55)">10n-AC0603KRX7R8BB103</text>
<text x="248.6" y="57">GND</text>
<text x="75" y="65.8">VIN</text>
<text x="162.3" y="60.8">GND</text>
<text x="172.4" y="60.8">GND</text>
<text x="203.1" y="65.8">VEE</text>
<text x="41.1" y="70.5" transform="rotate(-90 41.1 70.5)">4u7-TMK212AB7475KG-T</text>
<text x="41.6" y="71">GND</text>
<text x="48.8" y="70.5" transform="rotate(-90 48.8 70.5)">10u-GRM188R61E106KA73J</text>
<text x="49.3" y="71">GND</text>
<text x="58.9" y="70.5" transform="rotate(-90 58.9 70.5)">4u7-TMK212AB7475KG-T</text>
<text x="59.4" y="71">GND</text>
<text x="66.5" y="70.5" transform="rotate(-90 66.5 70.5)">4u7-TMK212AB7475KG-T</text>
<text x="67" y="71">GND</text>
<text x="77" y="75">C8</text>
<text x="221.9" y="77.6">C17</text>
<text x="73.5" y="83.7" transform="rotate(-90 73.5 83.7)">10u-GRM188R61E106KA73J</text>
<text x="208.5" y="80.8">R15</text>
<text x="212.9" y="80.8">1M</text>
<text x="217.7" y="80" transform="rotate(-90 217.7 80)">100p</text>
<text x="74.7" y="86.2">GND</text>
<text x="97.5" y="86.2">GND</text>
<text x="152.1" y="86.2">GND</text>
<text x="205.3" y="89">C15</text>
<text x="251.1" y="89">C21</text>
<text x="40.8" y="95.4">R1</text>
<text x="118.2" y="93.7">VIN</text>
<text x="214.2" y="92.8">R16</text>
<text x="230.3" y="91.6">C18</text>
<text x="33.5" y="99.2">NTC-NCP18XH103F03RB</text>
<text x="40.8" y="101.7">R2</text>
<text x="202.4" y="100.6" transform="rotate(-90 202.4 100.6)">2u2-GRM188R61E225MA12D</text>
<text x="210.1" y="99.5" transform="rotate(-90 210.1 99.5)">52k3-RC0603FR-0752K3L</text>
<text x="227.8" y="101.7" transform="rotate(-90 227.8 101.7)">10n-AC0603KRX7R8BB103</text>
<text x="247.5" y="99.7" transform="rotate(-90 247.5 99.7)">100n-AC0603KRX7R8BB104</text>
<text x="34.7" y="105.5">43k-RC0603FR-0743KL</text>
<text x="202.9" y="104">GND</text>
<text x="210.5" y="104">GND</text>
<text x="248.6" y="104">GND</text>
<text x="51.8" y="109.1">GND</text>
<text x="88.2" y="111.2">C9</text>
<text x="120.9" y="111.2">C10</text>
<text x="150.9" y="111.2">C11</text>
<text x="89.8" y="116.3">4u7-TMK212AB7475KG-T</text>
<text x="122" y="116.3">10u-GRM188R61E106KA73J</text>
<text x="152" y="116.3">4u7-TMK212AB7475KG-T</text>
<text x="198.8" y="117.8">3V3-EINK</text>
<text x="206.3" y="117.8">VDDH</text>
<text x="211.4" y="117.8">VNEG</text>
<text x="245.7" y="117.8">VPOS</text>
<text x="251.3" y="117.8">VEE</text>
<text x="45.8" y="120.1">3V3</text>
<text x="67" y="121.8">GND</text>
<text x="86.1" y="121.8">GND</text>
<text x="117.8" y="121.8">GND</text>
<text x="148.3" y="121.8">GND</text>
<text x="42.4" y="130.4" transform="rotate(-90 42.4 130.4)">R3</text>
<text x="45" y="131.1" transform="rotate(-90 45 131.1)">10k</text>
<text x="50" y="130.4" transform="rotate(-90 50 130.4)">R4</text>
<text x="52.6" y="131.1" transform="rotate(-90 52.6 131.1)">10k</text>
<text x="114.9" y="131.8">VNEG</text>
<text x="120" y="131.8">VPOS</text>
<text x="136.5" y="131.8">VDDH</text>
<text x="165" y="131.8">VEE</text>
<text x="103.2" y="136.6">R5</text>
<text x="106.4" y="136.6">100k</text>
<text x="130.8" y="136.6">R10</text>
<text x="134.7" y="136.6">4k7</text>
<text x="144.8" y="136.6">R11</text>
<text x="148.7" y="136.6">4k7</text>
<text x="158.7" y="136.6">R12</text>
<text x="162.7" y="136.6">4k7</text>
<text x="103.2" y="140.4">R6</text>
<text x="106.4" y="140.4">100k</text>
<text x="116.1" y="142.1" transform="rotate(-90 116.1 142.1)">R8</text>
<text x="118.6" y="142.4" transform="rotate(-90 118.6 142.4)">4k7</text>
<text x="121.2" y="142.1" transform="rotate(-90 121.2 142.1)">R9</text>
<text x="123.7" y="142.4" transform="rotate(-90 123.7 142.4)">4k7</text>
<text x="130.8" y="140.4">BAT20J</text>
<text x="144.7" y="140.4">BAT20J</text>
<text x="158.7" y="140.4">BAT20J</text>
<text x="103.2" y="144.3">R7</text>
<text x="106.4" y="144.3">100k</text>
<text x="132.5" y="144.9">D2</text>
<text x="146.4" y="144.9">D3</text>
<text x="160.4" y="144.9">D5</text>
<text x="108.9" y="152.3">GND</text>
<text x="117.8" y="152.3">GND</text>
<text x="126.7" y="152.3">GND</text>
<text x="140.7" y="152.3">GND</text>
<text x="154.7" y="152.3">GND</text>
</g>
<g font-size="1.4" fill="#0000c2">
<text x="214.6" y="124.4">22VDC</text>
<text x="214.6" y="121.3">-15VDC</text>
<text x="241.3" y="124.4">-20VDC</text>
<text x="242.6" y="121.9">15VDC</text>
<text x="214.6" y="127">3.3VDC</text>
<text x="242.6" y="129.5">0VDC - (-5.1VDC)</text>
</g>
<g font-size="1.4" fill="#5b2379">
<text x="178.3" y="179.3">Need help? support.soldered.com</text>
<text x="212" y="179.3">Store: soldered.com</text>
<text x="264" y="179.3">Learn: blog.soldered.com</text>
</g>
</svg>
